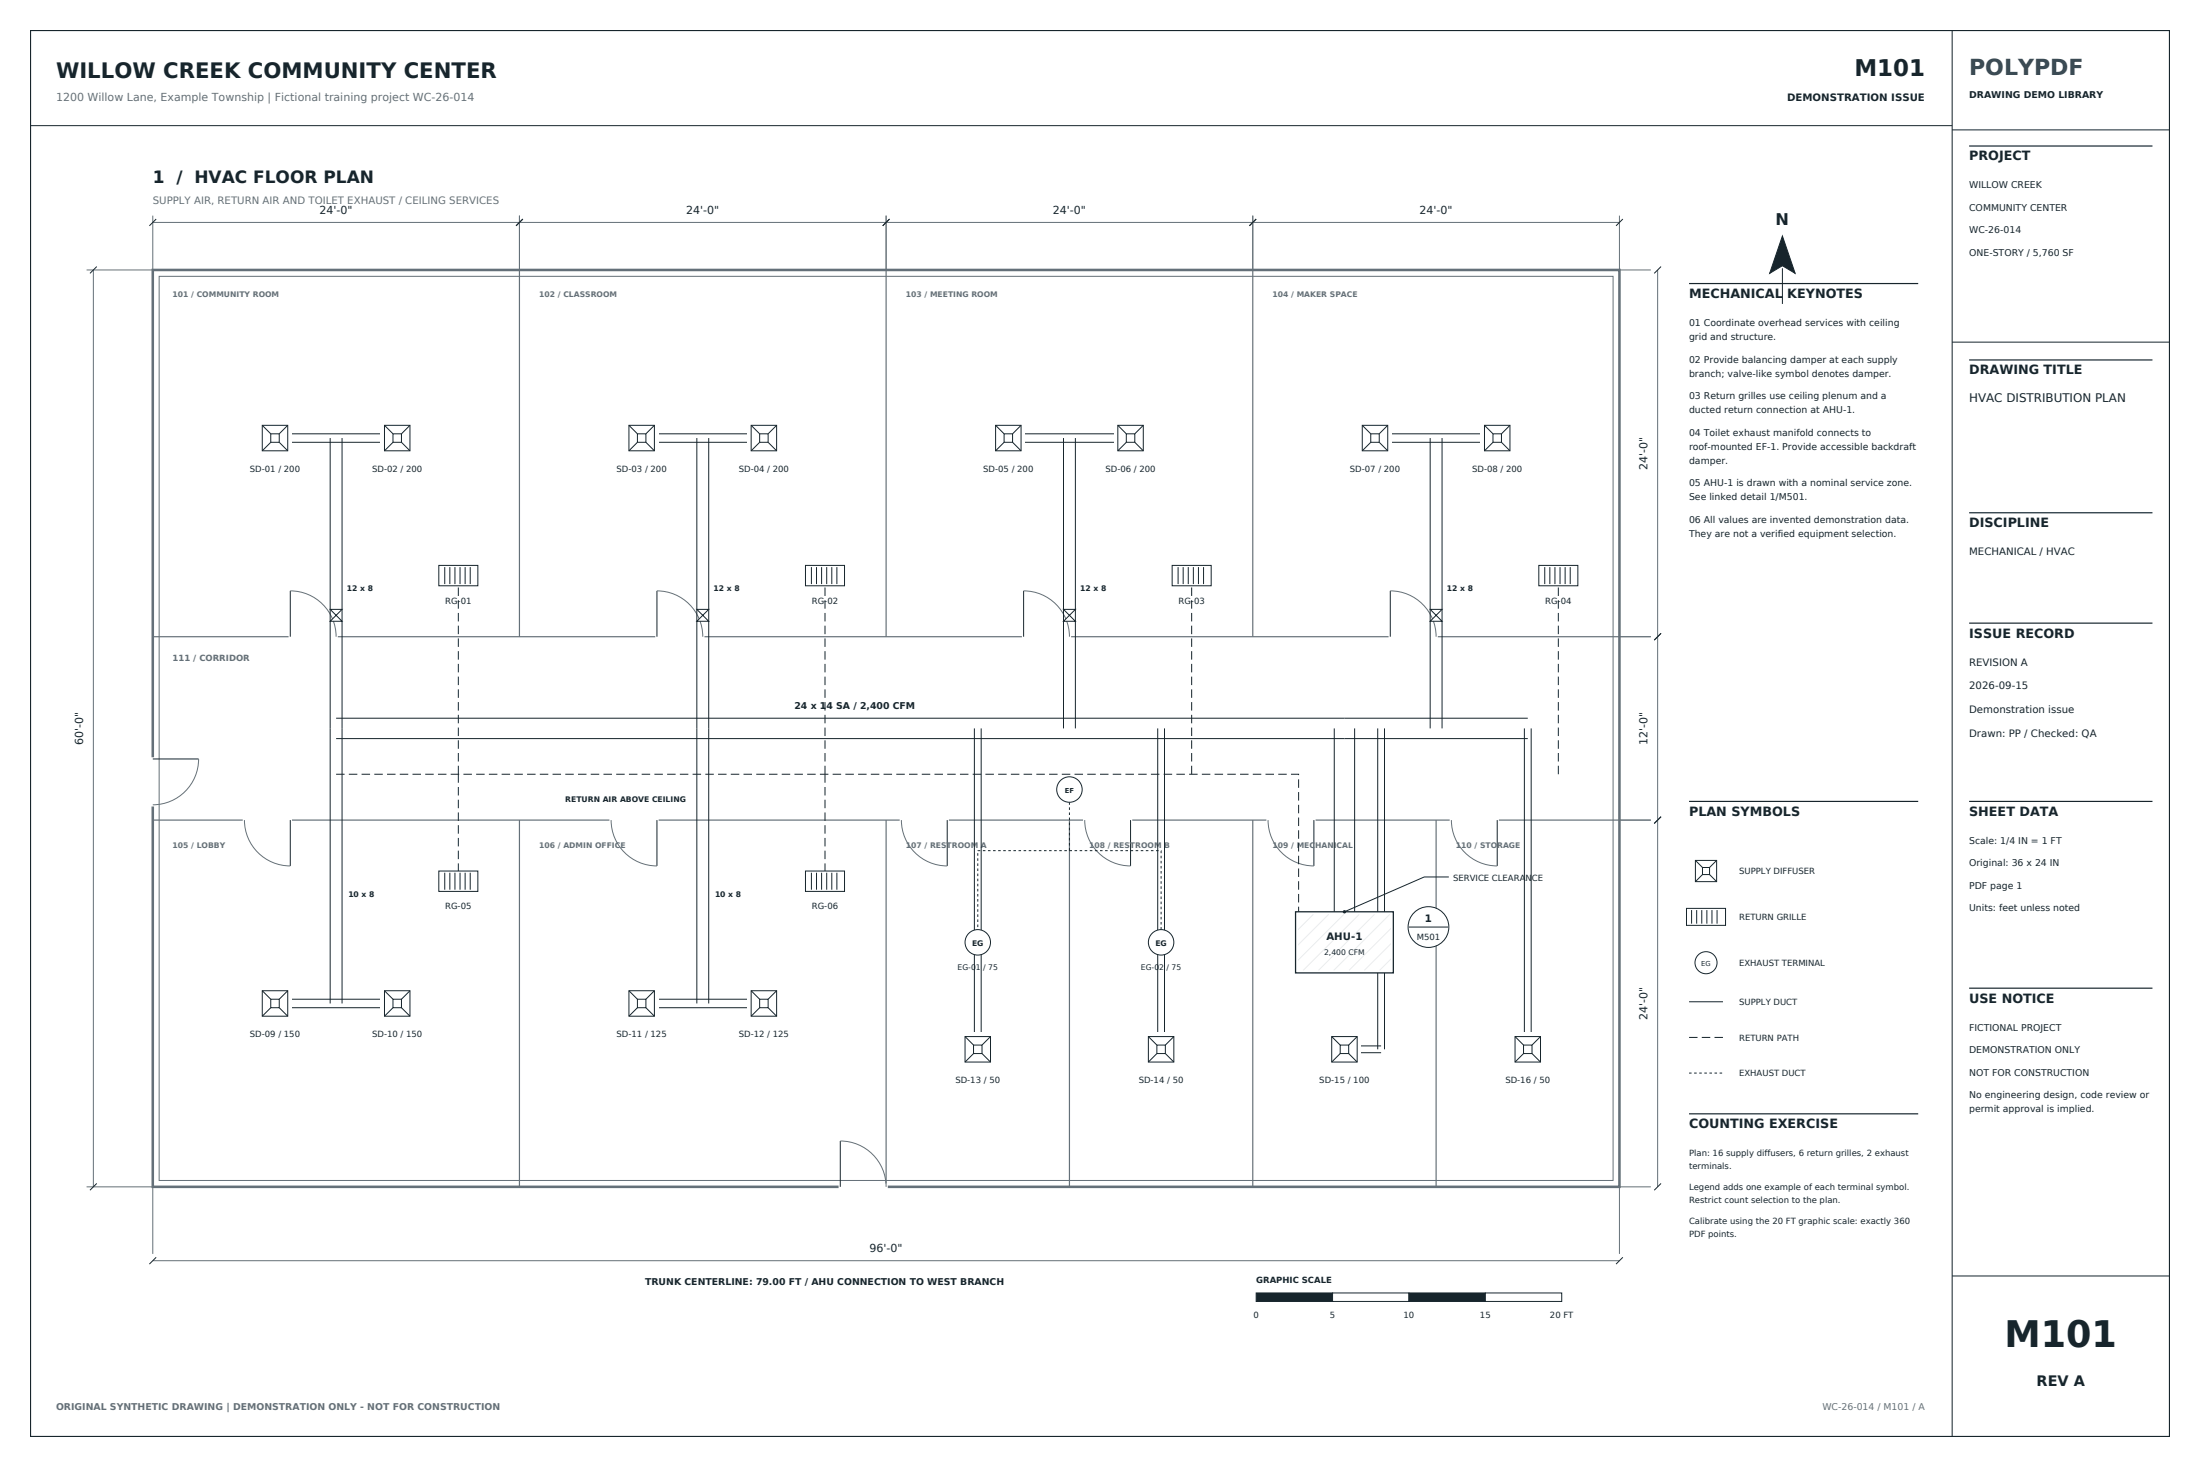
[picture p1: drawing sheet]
<svg xmlns="http://www.w3.org/2000/svg" width="914mm" height="610mm" viewBox="0 0 914 610" stroke-linecap="round" stroke-linejoin="round" font-family="sans-serif">
<path d="M12.7 12.7h889v584.2h-889z" fill="none" stroke="#17252c" stroke-width=".46"/>
<g fill="none" stroke="#17252c" stroke-width=".42">
<path d="M811.4 12.7v584.2M12.7 52.2h798.7M811.4 54h90.3M811.4 142.2h90.3M120.6 245.5v19.1M273 245.5v19.1M425.4 245.5v19.1M577.8 245.5v19.1M63.5 315.4h19M120.6 340.8v19M273 340.8v19M393.7 340.8v19"/>
<path d="M469.9 340.8v19M546.1 340.8v19M622.3 340.8v19M349.2 474.1v19.1M64.9 522.5l-2.8 2.8M674.5 522.5l-2.8 2.8M811.4 530.2h90.3"/>
</g>
<path d="M818.4 60.7h76.2M818.4 149.6h76.2M818.4 213.1h76.2M818.4 258.9h76.2M818.4 333h76.2M818.4 410.6h76.2" fill="none" stroke="#17252c" stroke-width=".49"/>
<path d="M63.5 112.2h609.6v381h-609.6z" fill="none" stroke="#647079" stroke-width="1.1" stroke-linecap="butt"/>
<g fill="none" stroke="#647079" stroke-width=".42">
<path d="M66.1 114.8h604.4v375.7h-604.4zM120.6 245.5a19 19 0 0 1 19.1 19.1M273 245.5a19 19 0 0 1 19.1 19.1M425.4 245.5a19 19 0 0 1 19.1 19.1M577.8 245.5a19 19 0 0 1 19.1 19.1M82.5 315.4a19 19 0 0 1-19 19M101.6 340.8a19 19 0 0 0 19 19M254 340.8a19 19 0 0 0 19 19M374.6 340.8a19 19 0 0 0 19.1 19M450.8 340.8a19 19 0 0 0 19.1 19M527 340.8a19 19 0 0 0 19.1 19M603.2 340.8a19 19 0 0 0 19.1 19"/>
<path d="M349.2 474.1a19 19 0 0 1 19.1 19.1M63.5 493.2v27.9M673.1 493.2v27.9M63.5 523.9h609.6"/>
</g>
<path d="M215.9 112.2v152.4M368.3 112.2v152.4M520.7 112.2v152.4M63.5 264.6h609.6M63.5 340.8h609.6M215.9 340.8v152.4M368.3 340.8v152.4M444.5 340.8v152.4M520.7 340.8v152.4M596.9 340.8v152.4" fill="none" stroke="#647079" stroke-width=".49"/>
<path d="M119.9 264.6h20.5M272.3 264.6h20.5M424.7 264.6h20.5M577.1 264.6h20.5M63.5 314.7v20.4M100.9 340.8h20.5M253.3 340.8h20.5M373.9 340.8h20.5M450.1 340.8h20.5M526.3 340.8h20.5M602.5 340.8h20.5M348.5 493.2h20.5" fill="none" stroke="#fff" stroke-width="2.8" stroke-linecap="butt"/>
<path d="M342.9 514.7h50.8v7.8h-50.8z" fill-rule="evenodd" fill="#fff"/>
<path d="M63.5 89.6v22.6h-27.5M63.5 92.4h152.4M215.9 89.6v22.6M38.8 112.2v381M36 493.2h27.5" fill="none" stroke="#647079" stroke-width=".42"/>
<path d="M64.9 91l-2.8 2.8M217.3 91l-2.8 2.8M40.2 110.8l-2.8 2.8M40.2 491.8l-2.8 2.8" fill="none" stroke="#17252c" stroke-width=".42"/>
<path d="M114.3 83.3h50.8v7.7h-50.8z" fill-rule="evenodd" fill="#fff"/>
<path d="M215.9 92.4h152.4M215.9 89.6v22.6M368.3 89.6v22.6" fill="none" stroke="#647079" stroke-width=".42"/>
<path d="M217.3 91l-2.8 2.8M369.7 91l-2.8 2.8" fill="none" stroke="#17252c" stroke-width=".42"/>
<path d="M266.7 83.3h50.8v7.7h-50.8z" fill-rule="evenodd" fill="#fff"/>
<path d="M368.3 92.4h152.4M368.3 89.6v22.6M520.7 89.6v22.6" fill="none" stroke="#647079" stroke-width=".42"/>
<path d="M369.7 91l-2.8 2.8M522.1 91l-2.8 2.8" fill="none" stroke="#17252c" stroke-width=".42"/>
<path d="M419.1 83.3h50.8v7.7h-50.8z" fill-rule="evenodd" fill="#fff"/>
<path d="M520.7 92.4h152.4M520.7 89.6v22.6M673.1 89.6v22.6" fill="none" stroke="#647079" stroke-width=".42"/>
<path d="M522.1 91l-2.8 2.8M674.5 91l-2.8 2.8" fill="none" stroke="#17252c" stroke-width=".42"/>
<path d="M571.5 83.3h50.8v7.7h-50.8z" fill-rule="evenodd" fill="#fff"/>
<path d="M673.1 112.2h13.1M689 112.2v381M673.1 264.6h13.1M673.1 340.8h13.1M673.1 493.2h13.1" fill="none" stroke="#647079" stroke-width=".42"/>
<path d="M690.4 110.8l-2.8 2.8M740.8 111.5v14.8M690.4 263.2l-2.8 2.8M690.4 339.4l-2.8 2.8M690.4 491.8l-2.8 2.8" fill="none" stroke="#17252c" stroke-width=".42"/>
<g fill="#17252c" stroke="#17252c" stroke-width=".42">
<path d="M740.8 98.1l5.3 15.5-5.3-3.2-5.3 3.2z" fill-rule="evenodd"/>
<path d="M522.1 537.3h31.8v3.5h-31.8z" fill-rule="evenodd"/>
</g>
<path d="M553.9 537.3h31.7v3.5h-31.7z" fill-rule="evenodd" fill="#fff" stroke="#17252c" stroke-width=".42"/>
<path d="M585.6 537.3h31.8v3.5h-31.8z" fill-rule="evenodd" fill="#17252c" stroke="#17252c" stroke-width=".42"/>
<path d="M617.4 537.3h31.7v3.5h-31.7z" fill-rule="evenodd" fill="#fff" stroke="#17252c" stroke-width=".42"/>
<path d="M139.7 298.4h495.3M139.7 306.9h495.3M554.6 302.7v82.5M563 302.7v82.5" fill="none" stroke="#17252c" stroke-width=".42"/>
<path d="M328.8 289.1h57.2v6.7h-57.2z" fill-rule="evenodd" fill="#fff"/>
<path d="M114.3 183.8h50.8M114.3 180.3h50.8M137.2 182v120.7M142.2 182v120.7" fill="none" stroke="#17252c" stroke-width=".42"/>
<path d="M142.7 240.9h16.1v6h-16.1z" fill-rule="evenodd" fill="#fff"/>
<path d="M137.2 253.2h5l-5 5h5z" fill-rule="evenodd" fill="#fff" stroke="#17252c" stroke-width=".42"/>
<path d="M266.7 183.8h50.8M266.7 180.3h50.8M289.6 182v120.7M294.6 182v120.7" fill="none" stroke="#17252c" stroke-width=".42"/>
<path d="M295.1 240.9h16.1v6h-16.1z" fill-rule="evenodd" fill="#fff"/>
<path d="M289.6 253.2h5l-5 5h5z" fill-rule="evenodd" fill="#fff" stroke="#17252c" stroke-width=".42"/>
<path d="M419.1 183.8h50.8M419.1 180.3h50.8M442 182v120.7M447 182v120.7" fill="none" stroke="#17252c" stroke-width=".42"/>
<path d="M447.5 240.9h16.1v6h-16.1z" fill-rule="evenodd" fill="#fff"/>
<path d="M442 253.2h5l-5 5h5z" fill-rule="evenodd" fill="#fff" stroke="#17252c" stroke-width=".42"/>
<path d="M571.5 183.8h50.8M571.5 180.3h50.8M594.4 182v120.7M599.4 182v120.7" fill="none" stroke="#17252c" stroke-width=".42"/>
<path d="M599.9 240.9h16.1v6h-16.1z" fill-rule="evenodd" fill="#fff"/>
<path d="M594.4 253.2h5l-5 5h5z" fill-rule="evenodd" fill="#fff" stroke="#17252c" stroke-width=".42"/>
<path d="M137.2 302.7v114.3M142.2 302.7v114.3M114.3 418.7h50.8M114.3 415.2h50.8" fill="none" stroke="#17252c" stroke-width=".42"/>
<path d="M143.4 367.9h16v6h-16z" fill-rule="evenodd" fill="#fff"/>
<path d="M289.6 302.7v114.3M294.6 302.7v114.3M266.7 418.7h50.8M266.7 415.2h50.8" fill="none" stroke="#17252c" stroke-width=".42"/>
<path d="M295.8 367.9h16v6h-16z" fill-rule="evenodd" fill="#fff"/>
<path d="M405 302.7v133.3M407.8 302.7v133.3M481.2 302.7v133.3M484 302.7v133.3M572.6 302.7v133.3M575.5 302.7v133.3M633.6 302.7v133.3M636.4 302.7v133.3M558.8 437.4h15.2M558.8 434.6h15.2" fill="none" stroke="#17252c" stroke-width=".42"/>
<path d="M107.2 175h14.2v14.1h-14.2z" fill-rule="evenodd" fill="#fff"/>
<path d="M109 176.7h10.6v10.6h-10.6zM109 176.7l3.5 3.6M119.6 176.7l-3.5 3.6M112.5 180.3h3.6v3.5h-3.6zM112.5 183.8l-3.5 3.5M116.1 183.8l3.5 3.5" fill="none" stroke="#17252c" stroke-width=".42"/>
<path d="M158 175h14.2v14.1h-14.2z" fill-rule="evenodd" fill="#fff"/>
<path d="M159.8 176.7h10.6v10.6h-10.6zM159.8 176.7l3.5 3.6M170.4 176.7l-3.5 3.6M163.3 180.3h3.6v3.5h-3.6zM163.3 183.8l-3.5 3.5M166.9 183.8l3.5 3.5" fill="none" stroke="#17252c" stroke-width=".42"/>
<path d="M259.6 175h14.2v14.1h-14.2z" fill-rule="evenodd" fill="#fff"/>
<path d="M261.4 176.7h10.6v10.6h-10.6zM261.4 176.7l3.5 3.6M272 176.7l-3.5 3.6M264.9 180.3h3.6v3.5h-3.6zM264.9 183.8l-3.5 3.5M268.5 183.8l3.5 3.5" fill="none" stroke="#17252c" stroke-width=".42"/>
<path d="M310.4 175h14.2v14.1h-14.2z" fill-rule="evenodd" fill="#fff"/>
<path d="M312.2 176.7h10.6v10.6h-10.6zM312.2 176.7l3.5 3.6M322.8 176.7l-3.5 3.6M315.7 180.3h3.6v3.5h-3.6zM315.7 183.8l-3.5 3.5M319.3 183.8l3.5 3.5" fill="none" stroke="#17252c" stroke-width=".42"/>
<path d="M412 175h14.2v14.1h-14.2z" fill-rule="evenodd" fill="#fff"/>
<path d="M413.8 176.7h10.6v10.6h-10.6zM413.8 176.7l3.5 3.6M424.4 176.7l-3.5 3.6M417.3 180.3h3.6v3.5h-3.6zM417.3 183.8l-3.5 3.5M420.9 183.8l3.5 3.5" fill="none" stroke="#17252c" stroke-width=".42"/>
<path d="M462.8 175h14.2v14.1h-14.2z" fill-rule="evenodd" fill="#fff"/>
<path d="M464.6 176.7h10.6v10.6h-10.6zM464.6 176.7l3.5 3.6M475.2 176.7l-3.5 3.6M468.1 180.3h3.6v3.5h-3.6zM468.1 183.8l-3.5 3.5M471.7 183.8l3.5 3.5" fill="none" stroke="#17252c" stroke-width=".42"/>
<path d="M564.4 175h14.2v14.1h-14.2z" fill-rule="evenodd" fill="#fff"/>
<path d="M566.2 176.7h10.6v10.6h-10.6zM566.2 176.7l3.5 3.6M576.8 176.7l-3.5 3.6M569.7 180.3h3.6v3.5h-3.6zM569.7 183.8l-3.5 3.5M573.3 183.8l3.5 3.5" fill="none" stroke="#17252c" stroke-width=".42"/>
<path d="M615.2 175h14.2v14.1h-14.2z" fill-rule="evenodd" fill="#fff"/>
<path d="M617 176.7h10.6v10.6h-10.6zM617 176.7l3.5 3.6M627.6 176.7l-3.5 3.6M620.5 180.3h3.6v3.5h-3.6zM620.5 183.8l-3.5 3.5M624.1 183.8l3.5 3.5" fill="none" stroke="#17252c" stroke-width=".42"/>
<path d="M107.2 409.9h14.2v14.1h-14.2z" fill-rule="evenodd" fill="#fff"/>
<path d="M109 411.7h10.6v10.6h-10.6zM109 411.7l3.5 3.5M112.5 415.2h3.6v3.5h-3.6zM112.5 418.7l-3.5 3.6M116.1 418.7l3.5 3.6M119.6 411.7l-3.5 3.5" fill="none" stroke="#17252c" stroke-width=".42"/>
<path d="M158 409.9h14.2v14.1h-14.2z" fill-rule="evenodd" fill="#fff"/>
<path d="M159.8 411.7h10.6v10.6h-10.6zM159.8 411.7l3.5 3.5M163.3 415.2h3.6v3.5h-3.6zM163.3 418.7l-3.5 3.6M166.9 418.7l3.5 3.6M170.4 411.7l-3.5 3.5" fill="none" stroke="#17252c" stroke-width=".42"/>
<path d="M259.6 409.9h14.2v14.1h-14.2z" fill-rule="evenodd" fill="#fff"/>
<path d="M261.4 411.7h10.6v10.6h-10.6zM261.4 411.7l3.5 3.5M264.9 415.2h3.6v3.5h-3.6zM264.9 418.7l-3.5 3.6M268.5 418.7l3.5 3.6M272 411.7l-3.5 3.5" fill="none" stroke="#17252c" stroke-width=".42"/>
<path d="M310.4 409.9h14.2v14.1h-14.2z" fill-rule="evenodd" fill="#fff"/>
<path d="M312.2 411.7h10.6v10.6h-10.6zM312.2 411.7l3.5 3.5M315.7 415.2h3.6v3.5h-3.6zM315.7 418.7l-3.5 3.6M319.3 418.7l3.5 3.6M322.8 411.7l-3.5 3.5" fill="none" stroke="#17252c" stroke-width=".42"/>
<path d="M399.3 429h14.2v14.1h-14.2z" fill-rule="evenodd" fill="#fff"/>
<path d="M401.1 430.7h10.6v10.6h-10.6zM401.1 430.7l3.5 3.6M404.6 434.3h3.6v3.5h-3.6zM404.6 437.8l-3.5 3.5M408.2 437.8l3.5 3.5M411.7 430.7l-3.5 3.6" fill="none" stroke="#17252c" stroke-width=".42"/>
<path d="M475.5 429h14.2v14.1h-14.2z" fill-rule="evenodd" fill="#fff"/>
<path d="M477.3 430.7h10.6v10.6h-10.6zM477.3 430.7l3.5 3.6M480.8 434.3h3.6v3.5h-3.6zM480.8 437.8l-3.5 3.5M484.4 437.8l3.5 3.5M487.9 430.7l-3.5 3.6" fill="none" stroke="#17252c" stroke-width=".42"/>
<path d="M551.7 429h14.2v14.1h-14.2z" fill-rule="evenodd" fill="#fff"/>
<path d="M553.5 430.7h10.6v10.6h-10.6zM553.5 430.7l3.5 3.6M557 434.3h3.6v3.5h-3.6zM557 437.8l-3.5 3.5M560.6 437.8l3.5 3.5M564.1 430.7l-3.5 3.6" fill="none" stroke="#17252c" stroke-width=".42"/>
<path d="M627.9 429h14.2v14.1h-14.2z" fill-rule="evenodd" fill="#fff"/>
<path d="M629.7 430.7h10.6v10.6h-10.6zM629.7 430.7l3.5 3.6M633.2 434.3h3.6v3.5h-3.6zM633.2 437.8l-3.5 3.5M636.8 437.8l3.5 3.5M640.3 430.7l-3.5 3.6" fill="none" stroke="#17252c" stroke-width=".42"/>
<path d="M139.7 321.7h400.1v63.5M190.5 321.7v-82.5" fill="none" stroke="#17252c" stroke-width=".42" stroke-dasharray="3.5 1.8" stroke-linecap="butt"/>
<path d="M182.4 234.9h16.2v8.5h-16.2z" fill-rule="evenodd" fill="#fff" stroke="#17252c" stroke-width=".42"/>
<path d="M184.9 235.7v7M187 235.7v7M189.1 235.7v7M191.2 235.7v7M193.3 235.7v7M195.4 235.7v7" fill="none" stroke="#17252c" stroke-width=".42"/>
<path d="M342.9 321.7v-82.5" fill="none" stroke="#17252c" stroke-width=".42" stroke-dasharray="3.5 1.8" stroke-linecap="butt"/>
<path d="M334.8 234.9h16.2v8.5h-16.2z" fill-rule="evenodd" fill="#fff" stroke="#17252c" stroke-width=".42"/>
<path d="M337.3 235.7v7M339.4 235.7v7M341.5 235.7v7M343.6 235.7v7M345.7 235.7v7M347.8 235.7v7" fill="none" stroke="#17252c" stroke-width=".42"/>
<path d="M495.3 321.7v-82.5" fill="none" stroke="#17252c" stroke-width=".42" stroke-dasharray="3.5 1.8" stroke-linecap="butt"/>
<path d="M487.2 234.9h16.2v8.5h-16.2z" fill-rule="evenodd" fill="#fff" stroke="#17252c" stroke-width=".42"/>
<path d="M489.7 235.7v7M491.8 235.7v7M493.9 235.7v7M496 235.7v7M498.1 235.7v7M500.2 235.7v7" fill="none" stroke="#17252c" stroke-width=".42"/>
<path d="M647.7 321.7v-82.5" fill="none" stroke="#17252c" stroke-width=".42" stroke-dasharray="3.5 1.8" stroke-linecap="butt"/>
<path d="M639.6 234.9h16.2v8.5h-16.2z" fill-rule="evenodd" fill="#fff" stroke="#17252c" stroke-width=".42"/>
<path d="M642.1 235.7v7M644.2 235.7v7M646.3 235.7v7M648.4 235.7v7M650.5 235.7v7M652.6 235.7v7" fill="none" stroke="#17252c" stroke-width=".42"/>
<path d="M190.5 321.7v44.5" fill="none" stroke="#17252c" stroke-width=".42" stroke-dasharray="3.5 1.8" stroke-linecap="butt"/>
<path d="M182.4 361.9h16.2v8.5h-16.2z" fill-rule="evenodd" fill="#fff" stroke="#17252c" stroke-width=".42"/>
<path d="M184.9 362.7v7M187 362.7v7M189.1 362.7v7M191.2 362.7v7M193.3 362.7v7M195.4 362.7v7" fill="none" stroke="#17252c" stroke-width=".42"/>
<path d="M342.9 321.7v44.5" fill="none" stroke="#17252c" stroke-width=".42" stroke-dasharray="3.5 1.8" stroke-linecap="butt"/>
<path d="M334.8 361.9h16.2v8.5h-16.2z" fill-rule="evenodd" fill="#fff" stroke="#17252c" stroke-width=".42"/>
<path d="M337.3 362.7v7M339.4 362.7v7M341.5 362.7v7M343.6 362.7v7M345.7 362.7v7M347.8 362.7v7" fill="none" stroke="#17252c" stroke-width=".42"/>
<path d="M233.5 328.6h51.5v6h-51.5z" fill-rule="evenodd" fill="#fff"/>
<path d="M444.5 353.5v-25.4M406.4 391.6v-38.1h76.2v38.1" fill="none" stroke="#17252c" stroke-width=".42" stroke-dasharray="1.1 1.1" stroke-linecap="butt"/>
<g fill="#fff" stroke="#17252c" stroke-width=".42">
<circle cx="406.4" cy="391.6" r="5.3"/>
<circle cx="482.6" cy="391.6" r="5.3"/>
<circle cx="444.5" cy="328.1" r="5.3"/>
</g>
<path d="M538.5 378.9h40.6v25.4h-40.6z" fill-rule="evenodd" fill="#fff" stroke="#17252c" stroke-width=".53"/>
<path d="M539.5 379.9v.1M545.9 379.9l-6.4 6.4M552.2 379.9l-12.7 12.8M558.6 379.9l-19.1 19.1M564.9 379.9l-23.2 23.3M571.3 379.9l-23.3 23.3M577.6 379.9l-23.2 23.3M578.1 385.8l-17.4 17.4M578.1 392.2l-11 11M578.1 398.5l-4.7 4.7" fill="none" stroke="#e9edef" stroke-width=".42"/>
<circle cx="593.7" cy="385.2" r="8.5" fill="#fff" stroke="#17252c" stroke-width=".42"/>
<path d="M585.6 385.2h16.2" fill="none" stroke="#17252c" stroke-width=".42"/>
<circle cx="558.8" cy="378.9" r=".71" fill="#17252c"/>
<path d="M602.2 364.4h-10.2l-33.2 14.5" fill="none" stroke="#17252c" stroke-width=".42"/>
<path d="M702 117.8h95.3M702 333h95.3" fill="none" stroke="#17252c" stroke-width=".49"/>
<path d="M702.9 355.8h12.4v12.3h-12.4z" fill-rule="evenodd" fill="#fff"/>
<g fill="none" stroke="#17252c" stroke-width=".42">
<path d="M704.7 357.5h8.8v8.9h-8.8zM704.7 357.5l2.9 3M713.5 357.5l-2.9 3M701 377.5h16.2v7h-16.2zM703.1 378.2v5.6M705.2 378.2v5.6M707.3 378.2v5.6M707.6 360.5h3v2.9h-3zM707.6 363.4l-2.9 3M709.4 378.2v5.6M710.6 363.4l2.9 3M711.6 378.2v5.6"/>
<path d="M713.7 378.2v5.6M702 416.3h14.1"/>
<circle cx="709.1" cy="400.1" r="4.6"/>
</g>
<path d="M702 431.1h14.1" fill="none" stroke="#17252c" stroke-width=".42" stroke-dasharray="3.5 1.8" stroke-linecap="butt"/>
<path d="M702 445.9h14.1" fill="none" stroke="#17252c" stroke-width=".42" stroke-dasharray="1.1 1.1" stroke-linecap="butt"/>
<path d="M702 462.8h95.3" fill="none" stroke="#17252c" stroke-width=".49"/>
<text font-size="15.2" fill="#17252c" x="833.2" y="559.9">M101</text>
<text font-size="9.5" fill="#17252c" x="770.7" y="31.8">M101</text>
<text font-size="9.2" fill="#284b60" x="818.4" y="31">POLYPDF</text>
<text font-size="8.8" fill="#17252c" x="23.3" y="32.5">WILLOW CREEK COMMUNITY CENTER</text>
<text font-size="7.1" fill="#17252c" x="63.5" y="75.8">1 / HVAC FLOOR PLAN</text>
<text font-size="6.7" fill="#17252c" x="738" y="93.5">N</text>
<text font-size="6" fill="#17252c" x="846.5" y="575.7">REV A</text>
<g font-size="5.3" fill="#17252c">
<text x="818.4" y="66.7">PROJECT</text>
<text x="702" y="123.8">MECHANICAL KEYNOTES</text>
<text x="818.4" y="155.6">DRAWING TITLE</text>
<text x="818.4" y="219.1">DISCIPLINE</text>
<text x="818.4" y="264.9">ISSUE RECORD</text>
<text x="702" y="339">PLAN SYMBOLS</text>
<text x="818.4" y="339">SHEET DATA</text>
<text x="818.4" y="416.6">USE NOTICE</text>
<text x="702" y="468.8">COUNTING EXERCISE</text>
</g>
<text font-size="4.9" fill="#17252c" x="818.4" y="167.2">HVAC DISTRIBUTION PLAN</text>
<text font-size="4.6" fill="#647079" x="23.3" y="42">1200 Willow Lane, Example Township | Fictional training project WC-26-014</text>
<g font-size="4.6" fill="#17252c">
<text x="132.8" y="88.9">24'-0&quot;</text>
<text x="285.2" y="88.9">24'-0&quot;</text>
<text x="437.6" y="88.9">24'-0&quot;</text>
<text x="590" y="88.9">24'-0&quot;</text>
<text x="684.7" y="195.3" transform="rotate(-90 684.7 195.3)">24'-0&quot;</text>
<text x="34.6" y="309.6" transform="rotate(-90 34.6 309.6)">60'-0&quot;</text>
<text x="684.7" y="309.6" transform="rotate(-90 684.7 309.6)">12'-0&quot;</text>
<text x="684.7" y="423.9" transform="rotate(-90 684.7 423.9)">24'-0&quot;</text>
<text x="361.4" y="520.3">96'-0&quot;</text>
</g>
<g font-size="4.2" fill="#17252c">
<text x="742.8" y="42">DEMONSTRATION ISSUE</text>
<text x="818.4" y="230.7">MECHANICAL / HVAC</text>
<text x="818.4" y="276.6">REVISION A</text>
<text x="818.4" y="286.5">2026-09-15</text>
<text x="818.4" y="296.3">Demonstration issue</text>
<text x="818.4" y="306.2">Drawn: PP / Checked: QA</text>
<text x="592.3" y="383.1">1</text>
<text x="551.3" y="390.5">AHU-1</text>
</g>
<text font-size="4.2" fill="#647079" x="63.5" y="84.7">SUPPLY AIR, RETURN AIR AND TOILET EXHAUST / CEILING SERVICES</text>
<g font-size="3.9" fill="#17252c">
<text x="818.4" y="40.9">DRAWING DEMO LIBRARY</text>
<text x="818.4" y="78.3">WILLOW CREEK</text>
<text x="818.4" y="87.7">COMMUNITY CENTER</text>
<text x="818.4" y="97">WC-26-014</text>
<text x="818.4" y="106.4">ONE-STORY / 5,760 SF</text>
<text x="702" y="135.5">01 Coordinate overhead services with ceiling</text>
<text x="702" y="141.3">grid and structure.</text>
<text x="702" y="150.6">02 Provide balancing damper at each supply</text>
<text x="702" y="156.5">branch; valve-like symbol denotes damper.</text>
<text x="702" y="165.8">03 Return grilles use ceiling plenum and a</text>
<text x="702" y="171.6">ducted return connection at AHU-1.</text>
<text x="702" y="181">04 Toilet exhaust manifold connects to</text>
<text x="702" y="186.8">roof-mounted EF-1. Provide accessible backdraft</text>
<text x="702" y="192.6">damper.</text>
<text x="702" y="202">05 AHU-1 is drawn with a nominal service zone.</text>
<text x="702" y="207.8">See linked detail 1/M501.</text>
<text x="702" y="217.1">06 All values are invented demonstration data.</text>
<text x="702" y="223">They are not a verified equipment selection.</text>
<text x="330.2" y="294.4">24 x 14 SA / 2,400 CFM</text>
<text x="818.4" y="350.7">Scale: 1/4 IN = 1 FT</text>
<text x="818.4" y="360">Original: 36 x 24 IN</text>
<text x="818.4" y="369.4">PDF page 1</text>
<text x="818.4" y="378.7">Units: feet unless noted</text>
<text x="818.4" y="428.3">FICTIONAL PROJECT</text>
<text x="818.4" y="437.6">DEMONSTRATION ONLY</text>
<text x="818.4" y="447">NOT FOR CONSTRUCTION</text>
<text x="818.4" y="456.3">No engineering design, code review or</text>
<text x="818.4" y="462.1">permit approval is implied.</text>
<text x="268.1" y="534.1">TRUNK CENTERLINE: 79.00 FT / AHU CONNECTION TO WEST BRANCH</text>
</g>
<g font-size="3.9" fill="#647079">
<text x="23.3" y="586">ORIGINAL SYNTHETIC DRAWING | DEMONSTRATION ONLY - NOT FOR CONSTRUCTION</text>
<text x="757.4" y="586">WC-26-014 / M101 / A</text>
</g>
<g font-size="3.5" fill="#17252c">
<text x="103.9" y="196">SD-01 / 200</text>
<text x="154.7" y="196">SD-02 / 200</text>
<text x="256.3" y="196">SD-03 / 200</text>
<text x="307.1" y="196">SD-04 / 200</text>
<text x="408.7" y="196">SD-05 / 200</text>
<text x="459.5" y="196">SD-06 / 200</text>
<text x="561.1" y="196">SD-07 / 200</text>
<text x="611.9" y="196">SD-08 / 200</text>
<text x="185" y="250.8">RG-01</text>
<text x="337.4" y="250.8">RG-02</text>
<text x="489.8" y="250.8">RG-03</text>
<text x="642.2" y="250.8">RG-04</text>
<text x="722.8" y="363.4">SUPPLY DIFFUSER</text>
<text x="604" y="366.2">SERVICE CLEARANCE</text>
<text x="185" y="377.8">RG-05</text>
<text x="337.4" y="377.8">RG-06</text>
<text x="722.8" y="382.4">RETURN GRILLE</text>
<text x="588.8" y="390.5">M501</text>
<text x="722.8" y="401.5">EXHAUST TERMINAL</text>
<text x="722.8" y="417.7">SUPPLY DUCT</text>
<text x="103.9" y="431">SD-09 / 150</text>
<text x="154.7" y="431">SD-10 / 150</text>
<text x="256.3" y="431">SD-11 / 125</text>
<text x="307.1" y="431">SD-12 / 125</text>
<text x="722.8" y="432.5">RETURN PATH</text>
<text x="722.8" y="447.3">EXHAUST DUCT</text>
<text x="397.1" y="450">SD-13 / 50</text>
<text x="473.3" y="450">SD-14 / 50</text>
<text x="548.4" y="450">SD-15 / 100</text>
<text x="625.7" y="450">SD-16 / 50</text>
<text x="702" y="480.5">Plan: 16 supply diffusers, 6 return grilles, 2 exhaust</text>
<text x="702" y="485.8">terminals.</text>
<text x="702" y="494.6">Legend adds one example of each terminal symbol.</text>
<text x="702" y="499.9">Restrict count selection to the plan.</text>
<text x="702" y="508.7">Calibrate using the 20 FT graphic scale: exactly 360</text>
<text x="702" y="514">PDF points.</text>
<text x="522.1" y="533">GRAPHIC SCALE</text>
<text x="521" y="547.9">0</text>
<text x="552.7" y="547.9">5</text>
<text x="583.4" y="547.9">10</text>
<text x="615.1" y="547.9">15</text>
<text x="644.2" y="547.9">20 FT</text>
</g>
<text font-size="3.5" fill="#647079" x="71.8" y="274.7">111 / CORRIDOR</text>
<g font-size="3.2" fill="#647079">
<text x="71.8" y="123.6">101 / COMMUNITY ROOM</text>
<text x="224.2" y="123.6">102 / CLASSROOM</text>
<text x="376.6" y="123.6">103 / MEETING ROOM</text>
<text x="529" y="123.6">104 / MAKER SPACE</text>
<text x="71.8" y="352.2">105 / LOBBY</text>
<text x="224.2" y="352.2">106 / ADMIN OFFICE</text>
<text x="376.6" y="352.2">107 / RESTROOM A</text>
<text x="452.8" y="352.2">108 / RESTROOM B</text>
<text x="529" y="352.2">109 / MECHANICAL</text>
<text x="605.2" y="352.2">110 / STORAGE</text>
</g>
<g font-size="3.2" fill="#17252c">
<text x="144.1" y="245.5">12 x 8</text>
<text x="296.5" y="245.5">12 x 8</text>
<text x="448.9" y="245.5">12 x 8</text>
<text x="601.3" y="245.5">12 x 8</text>
<text x="234.9" y="333.2">RETURN AIR ABOVE CEILING</text>
<text x="144.8" y="372.5">10 x 8</text>
<text x="297.2" y="372.5">10 x 8</text>
<text x="404" y="393">EG</text>
<text x="480.2" y="393">EG</text>
<text x="550.4" y="396.9">2,400 CFM</text>
<text x="398" y="402.9">EG-01 / 75</text>
<text x="474.2" y="402.9">EG-02 / 75</text>
</g>
<g font-size="2.8" fill="#17252c">
<text x="442.6" y="329.7">EF</text>
<text x="707.1" y="401.5">EG</text>
</g>
</svg>
